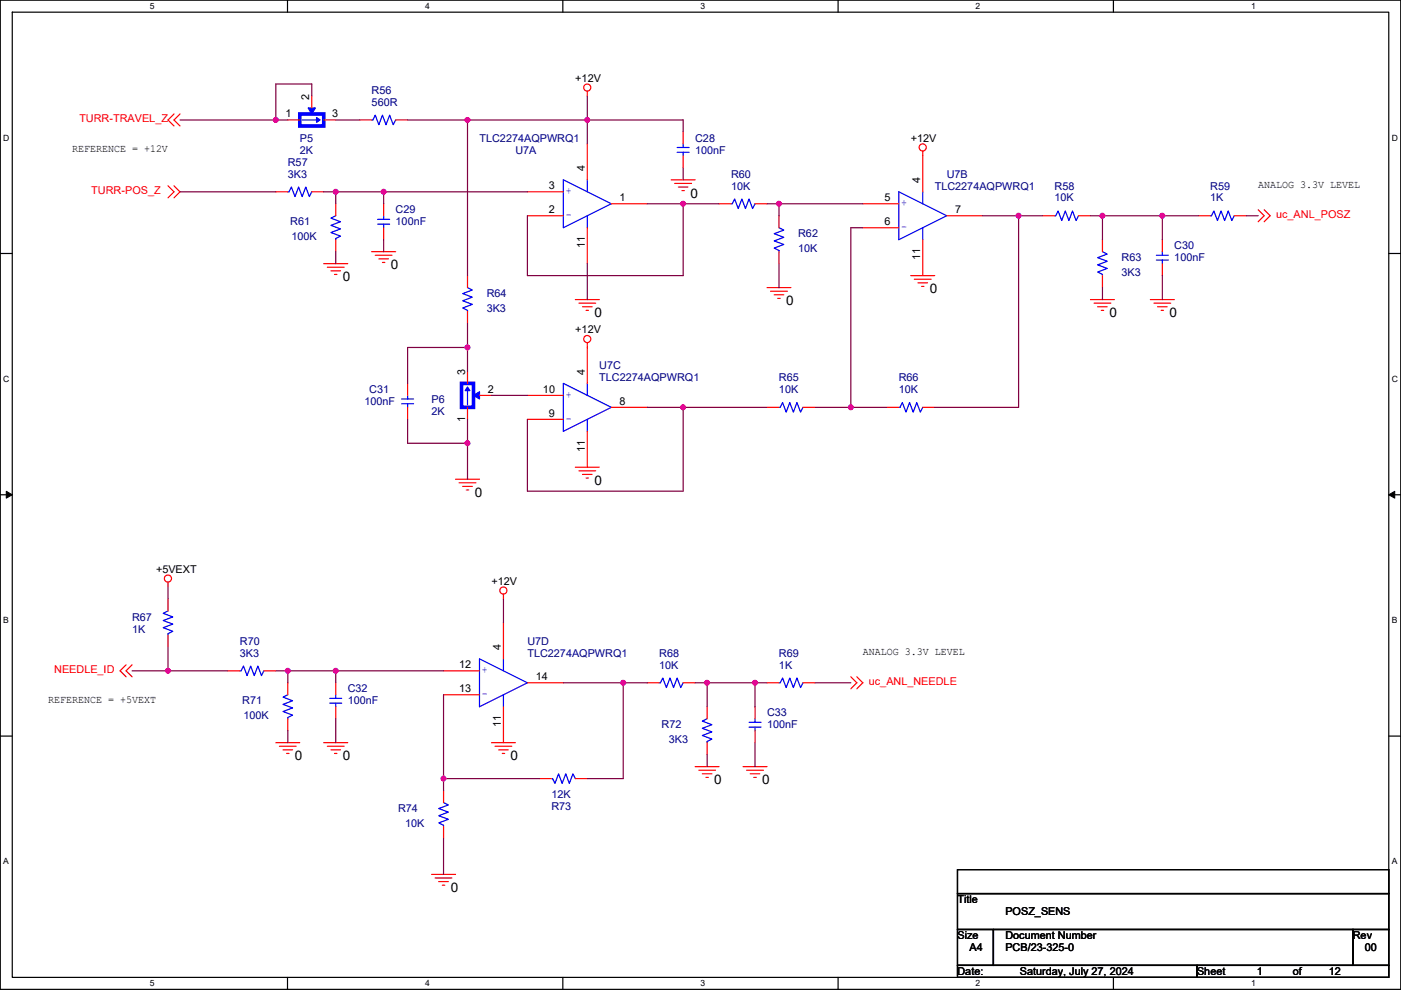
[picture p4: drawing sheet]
<svg xmlns="http://www.w3.org/2000/svg" width="297mm" height="210mm" viewBox="0 0 297 210" stroke-linecap="round" stroke-linejoin="round" font-family="sans-serif">
<path d="M.1 0h296.9v209.8h-296.9zM2.6 2.6h291.8v204.7h-291.8z" fill="none" stroke="#000" stroke-width=".25"/>
<g fill="#fff">
<path d="M31.8 .3h1v2h-1z"/>
<path d="M31.8 207.6h1v2h-1z"/>
</g>
<path d="M61 0v2.6M61 207.3v2.5" fill="none" stroke="#000" stroke-width=".25"/>
<g fill="#fff">
<path d="M90.1 .3h1v2h-1z"/>
<path d="M90.1 207.6h1v2h-1z"/>
</g>
<path d="M119.3 0v2.6M119.3 207.3v2.5" fill="none" stroke="#000" stroke-width=".25"/>
<g fill="#fff">
<path d="M148.5 .3h1v2h-1z"/>
<path d="M148.5 207.6h1v2h-1z"/>
</g>
<path d="M177.7 0v2.6M177.7 207.3v2.5" fill="none" stroke="#000" stroke-width=".25"/>
<g fill="#fff">
<path d="M206.9 .3h1v2h-1z"/>
<path d="M206.9 207.6h1v2h-1z"/>
</g>
<path d="M236.1 0v2.6M236.1 207.3v2.5" fill="none" stroke="#000" stroke-width=".25"/>
<g fill="#fff">
<path d="M265.2 .3h1v2h-1z"/>
<path d="M265.2 207.6h1v2h-1z"/>
<path d="M.7 28.2h1.3v2h-1.3z"/>
<path d="M295.1 28.2h1.3v2h-1.3z"/>
<path d="M.7 79.4h1.3v2h-1.3z"/>
<path d="M295.1 79.4h1.3v2h-1.3z"/>
</g>
<path d="M.1 53.8h2.5M294.4 53.8h2.6" fill="none" stroke="#000" stroke-width=".25"/>
<g fill="#fff">
<path d="M.7 130.5h1.2v2.1h-1.2z"/>
<path d="M295.1 130.5h1.2v2.1h-1.2z"/>
</g>
<path d="M.1 104.9h2.5M294.4 104.9h2.6" fill="none" stroke="#000" stroke-width=".25"/>
<path d="M1.3 104.2l1.3 .7-1.3 .8zM294.4 104.9l1.3-.7v1.5z" fill="#000" stroke="#000" stroke-width=".21"/>
<g fill="#fff">
<path d="M.7 181.7h1.2v2h-1.2z"/>
<path d="M295.1 181.7h1.2v2h-1.2z"/>
</g>
<path d="M.1 156.1h2.5M294.4 156.1h2.6M203 184.4h91.4v5.1h-91.4zM203 189.5h91.4v7.6h-91.4zM203 197.1h7.6v7.7h-7.6zM210.6 197.1h76.2v7.7h-76.2zM286.8 197.1h7.6v7.7h-7.6zM203 204.8h50.8v2.5h-50.8zM253.8 204.8h40.6v2.5h-40.6z" fill="none" stroke="#000" stroke-width=".25"/>
<g fill="none" stroke="#f00" stroke-width=".25">
<path d="M124.5 19.3v1.1M35.6 39.4l1.3 1.3-1.3 1.3M36.9 39.4l1.3 1.3-1.3 1.3M36.9 24.2l-1.3 1.2 1.3 1.3M38.2 24.2l-1.3 1.2 1.3 1.3M61 25.4h2.6M66.1 20.4v2.5M68.6 25.4h2.6M76.3 25.4h2.5M83.9 25.4h2.5M124.5 30.5v7.6M142.3 38.1h5.1"/>
<path d="M143.1 38.9h3.5M143.8 39.7h2.1M144.8 28v2.5M144.8 33.1v2.5M195.6 32v8.7M58.5 40.7h2.5M66.1 40.7h2.5M68.6 55.9h5.1M69.4 56.7h3.6M70.2 57.4h2M70.9 58.2h.5M71.2 43.2v2.6"/>
<path d="M71.2 50.8v2.6M78.8 53.4h5.1M79.6 54.1h3.5M80.3 54.9h2.1M81.1 55.7h.5M81.3 43.2v2.6M81.3 48.3v2.5M99.1 58.5v2.5M111.8 40.7h7.6M111.8 45.8h7.6M124.5 48.3v7.6M129.6 43.2h7.6"/>
<path d="M144.6 40.4h.5M152.5 43.2h2.5M160.1 43.2h2.5M165.2 45.8v2.5M165.2 53.4v2.5M182.9 43.2h7.7M182.9 48.3h7.7M193.1 58.5h5.1M193.9 59.2h3.5M194.6 60h2.1M195.6 50.8v7.7M200.7 45.8h7.6"/>
<path d="M221 45.8h2.6M228.7 45.8h2.5M233.7 50.8v2.6M233.7 58.5v2.5M246.4 50.8v2.6M246.4 55.9v2.6M254.1 45.8h2.5M261.7 45.8h2.5M266.8 44.5l1.2 1.3-1.2 1.2M268 44.5l1.3 1.3-1.3 1.2M99.1 78.8v2.5M99.1 66.1v2.5"/>
<path d="M122 63.5h5.1M122.7 64.3h3.6M123.5 65.1h2M124.3 65.8h.5M124.5 72.7v8.6M162.6 61h5.1M163.4 61.8h3.5M164.1 62.5h2.1M164.9 63.3h.5M195.4 60.7h.5M231.2 63.5h5.1M232 64.3h3.5"/>
<path d="M232.7 65.1h2.1M233.5 65.8h.5M243.9 63.5h5.1M244.7 64.3h3.5M245.4 65.1h2.1M246.2 65.8h.5M86.4 81.3v2.6M86.4 86.4v2.5M99.1 86.4v2.5M101.7 83.9h2.5M111.8 83.9h7.6M111.8 88.9h7.6"/>
<path d="M122 99.1h5.1M122.7 99.9h3.6M124.5 91.5v7.6M129.6 86.4h7.6M162.6 86.4h2.6M170.2 86.4h2.6M188 86.4h2.6M195.6 86.4h2.6M96.6 101.6h5.1M97.3 102.4h3.6M98.1 103.2h2M98.9 103.9h.5"/>
<path d="M123.5 100.6h2M124.3 101.4h.5M35.6 123.5v1M35.6 127v2.6M35.6 134.7v2.5M106.7 126v1M106.7 132.1v7.6M26.7 141l-1.2 1.3 1.2 1.3M28 141l-1.3 1.3 1.3 1.3M48.3 142.3h2.6M55.9 142.3h2.6M58.5 157.5h5.1"/>
<path d="M59.2 158.3h3.6M60 159h2M60.8 159.8h.5M61 144.8v2.6M61 152.4v2.6M68.6 157.5h5.1M69.4 158.3h3.6M70.2 159h2M70.9 159.8h.5M71.2 144.8v2.6M71.2 149.9v2.5M94 142.3h7.7"/>
<path d="M94 147.4h7.7M104.2 157.5h5.1M105 158.3h3.5M105.7 159h2.1M106.5 159.8h.5M106.7 149.9v7.6M111.8 144.8h7.6M137.2 144.8h2.6M144.8 144.8h2.6M149.9 149.9v2.5M149.9 157.5v2.6M160.1 149.9v2.5"/>
<path d="M160.1 155v2.5M162.6 144.8h2.6M170.2 144.8h2.6M180.4 143.6l1.3 1.2-1.3 1.3M181.7 143.6l1.2 1.2-1.2 1.3M94 167.7v2.5M94 175.3v2.5M114.4 165.1h2.5M122 165.1h2.5M147.4 162.6h5.1M148.1 163.4h3.6M148.9 164.1h2"/>
<path d="M149.7 164.9h.5M157.5 162.6h5.1M158.3 163.4h3.6M159.1 164.1h2M159.8 164.9h.5M91.5 185.5h5.1M92.3 186.2h3.5M93 187h2.1M93.8 187.7h.5"/>
<circle cx="124.5" cy="18.6" r=".76"/>
<circle cx="195.6" cy="31.3" r=".76"/>
<circle cx="124.5" cy="71.9" r=".76"/>
<circle cx="35.6" cy="122.7" r=".76"/>
<circle cx="106.7" cy="125.3" r=".76"/>
</g>
<g fill="none" stroke="#00f" stroke-width=".25">
<path d="M64.1 25.4h3.3M78.8 25.4h.3l.5-1 .7 2.1 .8-2.1 .7 2.1 .8-2.1 .8 2.1 .5-1.1M119.4 38.1l10.2 5.1-10.2 5.1zM124.5 38.1v2.6M143.6 31.3h2.5M143.6 32.3h2.5M144.8 32.3v.8M144.8 30.5v.8M61 40.7h.3l.5-1 .7 2 .8-2 .8 2 .7-2 .8 2 .5-1M71.2 45.8l-1 .5 2 .7-2 .8 2 .8-2 .7 2 .8-1 .5v.2M80.1 46.5h2.5M80.1 47.5h2.5"/>
<path d="M81.3 47.5v.8M81.3 45.8v.7M124.5 45.8v2.5M155 43.2h.3l.5-1 .7 2 .8-2 .7 2 .8-2 .8 2 .5-1M165.2 48.3l1 .5-2.1 .8 2.1 .7-2.1 .8 2.1 .8-2.1 .7 1.1 .5v.3M190.6 40.7l10.1 5.1-10.1 5zM195.6 40.7v2.5M195.6 48.3v2.5M223.6 45.8h.2l.5-1.1 .8 2.1 .8-2.1 .7 2.1 .8-2.1 .8 2.1 .5-1M233.7 53.4l1.1 .5-2.1 .8 2.1 .7-2.1 .8 2.1 .7-2.1 .8 1 .5v.3M245.2 54.1h2.5M245.2 55.2h2.5"/>
<path d="M246.4 55.2v.7M246.4 53.4v.7M256.6 45.8h.3l.5-1.1 .7 2.1 .8-2.1 .7 2.1 .8-2.1 .8 2.1 .5-1M99.1 61l1 .5-2 .8 2 .7-2 .8 2 .8-2 .7 1 .5v.3M85.2 84.6h2.5M85.2 85.6h2.5M86.4 85.6v.8M86.4 83.9v.7M99.1 82.6v3.3M119.4 81.3l10.2 5.1-10.2 5.1zM124.5 81.3v2.6M124.5 88.9v2.6"/>
<path d="M165.2 86.4h.2l.5-1 .8 2 .7-2 .8 2 .8-2 .7 2 .5-1M190.6 86.4h.2l.5-1 .8 2 .7-2 .8 2 .8-2 .7 2 .5-1M35.6 129.6l-1 .5 2 .8-2 .7 2 .8-2 .7 2 .8-1 .5v.3M101.7 139.7l10.1 5.1-10.1 5.1zM106.7 139.7v2.6M50.9 142.3h.2l.5-1 .8 2 .7-2 .8 2 .8-2 .7 2 .5-1M61 147.4l-1 .5 2 .7-2 .8 2 .8-2 .7 2 .8-1 .5v.2M69.9 148.1h2.6M69.9 149.1h2.6M71.2 149.1v.8M71.2 147.4v.7M106.7 147.4v2.5"/>
<path d="M139.8 144.8h.2l.5-1 .8 2 .7-2 .8 2 .8-2 .7 2 .5-1M149.9 152.4l-1 .6 2 .7-2 .8 2 .7-2 .8 2 .8-1 .5v.2M158.8 153.2h2.6M158.8 154.2h2.6M160.1 154.2v.8M160.1 152.4v.8M165.2 144.8h.2l.5-1 .8 2 .7-2 .8 2 .8-2 .7 2 .5-1M94 170.2l1.1 .5-2.1 .8 2.1 .8-2.1 .7 2.1 .8-2.1 .7 1 .5v.3M116.9 165.1h.3l.5 1.1 .7-2.1 .8 2.1 .7-2.1 .8 2.1 .8-2.1 .5 1"/>
</g>
<path d="M63.6 24.2h5v2.5h-5zM97.9 81.3h2.5v5.1h-2.5z" fill="none" stroke="#00f" stroke-width=".76"/>
<g fill="#00f" stroke="#00f" stroke-width=".25">
<path d="M100.4 83.9l1.3-.8v1.5z" fill-rule="evenodd"/>
<path d="M99.1 82.1l.5 .7h-1z" fill-rule="evenodd"/>
<path d="M65.3 22.9h1.6l-.8 1.3z" fill-rule="evenodd"/>
<path d="M67.1 24.9l.8 .5-.8 .6z" fill-rule="evenodd"/>
</g>
<g fill="none" stroke="#800040" stroke-width=".25">
<path d="M38.2 25.4h20.3M58.5 25.4h2.5M66.1 20.4v-2.6h-7.6v7.6M71.2 25.4h5.1M86.4 25.4h12.7M99.1 25.4v33.1M99.1 25.4h25.4M124.5 20.4v5M124.5 25.4v5.1M124.5 25.4h20.3v2.6M144.8 35.6v2.5M38.2 40.7h20.3"/>
<path d="M68.6 40.7h2.6M71.2 40.7h10.1M71.2 40.7v2.5M71.2 53.4v2.5M81.3 40.7v2.5M81.3 50.8v2.6M81.3 40.7h30.5M124.5 55.9v7.6M137.2 43.2h7.6M144.8 43.2v15.3h-33v-12.7M144.8 43.2h7.7M162.6 43.2h2.6"/>
<path d="M165.2 43.2v2.6M165.2 55.9v5.1M165.2 43.2h17.7M182.9 48.3h-2.5v38.1M208.3 45.8h7.7M216 45.8v40.6h-17.8M216 45.8h5M231.2 45.8h2.5M233.7 45.8v5M233.7 45.8h12.7M246.4 58.5v5M246.4 45.8h7.7"/>
<path d="M246.4 45.8v5M264.2 45.8h2.6M99.1 73.7h-12.7v7.6M99.1 73.7v5.1M99.1 68.6v5.1M233.7 61v2.5M86.4 88.9v5.1h12.7M99.1 88.9v5.1M99.1 94v7.6M104.2 83.9h7.6M137.2 86.4h7.6M144.8 86.4h17.8"/>
<path d="M144.8 86.4v17.8h-33v-15.3M172.8 86.4h7.6M180.4 86.4h7.6M35.6 124.5v2.5M35.6 137.2v5.1M106.7 127v5.1M28 142.3h7.6M35.6 142.3h12.7M58.5 142.3h2.5M61 142.3v2.5M61 155v2.5M61 142.3h10.2"/>
<path d="M71.2 142.3h22.8M71.2 142.3v2.5M71.2 152.4v5.1M94 147.4v17.7M119.4 144.8h12.7M132.1 144.8v20.3h-7.6M132.1 144.8h5.1M147.4 144.8h2.5M149.9 144.8h10.2M149.9 144.8v5.1M160.1 144.8v5.1M160.1 157.5v5.1"/>
<path d="M160.1 144.8h2.5M172.8 144.8h7.6M94 165.1v2.6M94 177.8v7.7M94 165.1h20.4M149.9 160.1v2.5"/>
</g>
<g fill="#f0f" stroke="#f0f" stroke-width=".25">
<circle cx="58.5" cy="25.4" r=".5"/>
<circle cx="124.5" cy="25.4" r=".5"/>
<circle cx="99.1" cy="25.4" r=".5"/>
<circle cx="71.2" cy="40.7" r=".5"/>
<circle cx="81.3" cy="40.7" r=".5"/>
<circle cx="144.8" cy="43.2" r=".5"/>
<circle cx="165.1" cy="43.2" r=".5"/>
<circle cx="215.9" cy="45.7" r=".5"/>
<circle cx="233.7" cy="45.7" r=".5"/>
<circle cx="180.4" cy="86.4" r=".5"/>
<circle cx="99.1" cy="73.7" r=".5"/>
<circle cx="144.8" cy="86.4" r=".5"/>
<circle cx="99.1" cy="94" r=".5"/>
<circle cx="71.2" cy="142.3" r=".5"/>
<circle cx="35.6" cy="142.3" r=".5"/>
<circle cx="61" cy="142.3" r=".5"/>
<circle cx="160.1" cy="144.8" r=".5"/>
<circle cx="149.9" cy="144.8" r=".5"/>
<circle cx="246.4" cy="45.7" r=".5"/>
<circle cx="132.1" cy="144.8" r=".5"/>
<circle cx="94" cy="165.1" r=".5"/>
</g>
<g font-size="2.8">
<text x="146.4" y="41.9">0</text>
<text x="72.7" y="59.7">0</text>
<text x="82.9" y="57.1">0</text>
<text x="166.7" y="64.8">0</text>
<text x="197.2" y="62.2">0</text>
<text x="126" y="67.3">0</text>
<text x="235.3" y="67.3">0</text>
<text x="248" y="67.3">0</text>
<text x="100.6" y="105.4">0</text>
<text x="126" y="102.9">0</text>
<text x="62.5" y="161.3">0</text>
<text x="72.7" y="161.3">0</text>
<text x="108.3" y="161.3">0</text>
<text x="151.4" y="166.4">0</text>
<text x="161.6" y="166.4">0</text>
<text x="95.6" y="189.2">0</text>
</g>
<g font-size="2.3">
<text x="122" y="17.3">+12V</text>
<text x="65.6" y="21.1" transform="rotate(-90 65.6 21.1)">2</text>
<text x="60.5" y="24.9">1</text>
<text x="70.4" y="24.9">3</text>
<text x="15.3" y="32.3">REFERENCE = +12V</text>
<text x="193.1" y="30">+12V</text>
<text x="116.4" y="40.2">3</text>
<text x="124" y="36.4" transform="rotate(-90 124 36.4)">4</text>
<text x="195.1" y="38.9" transform="rotate(-90 195.1 38.9)">4</text>
<text x="266.8" y="40">ANALOG 3.3V LEVEL</text>
<text x="116.4" y="45.2">2</text>
<text x="131.4" y="42.7">1</text>
<text x="187.5" y="42.7">5</text>
<text x="187.5" y="47.8">6</text>
<text x="202.5" y="45.2">7</text>
<text x="124" y="52.7" transform="rotate(-90 124 52.7)">11</text>
<text x="195.1" y="55.2" transform="rotate(-90 195.1 55.2)">11</text>
<text x="122" y="70.7">+12V</text>
<text x="98.6" y="79.5" transform="rotate(-90 98.6 79.5)">3</text>
<text x="103.4" y="83.3">2</text>
<text x="115.1" y="83.3">10</text>
<text x="124" y="79.5" transform="rotate(-90 124 79.5)">4</text>
<text x="98.6" y="89.5" transform="rotate(-90 98.6 89.5)">1</text>
<text x="116.4" y="88.4">9</text>
<text x="131.4" y="85.9">8</text>
<text x="124" y="95.8" transform="rotate(-90 124 95.8)">11</text>
<text x="33.1" y="121.5">+5VEXT</text>
<text x="104.2" y="124">+12V</text>
<text x="106.2" y="138" transform="rotate(-90 106.2 138)">4</text>
<text x="97.3" y="141.8">12</text>
<text x="182.9" y="139">ANALOG 3.3V LEVEL</text>
<text x="10.2" y="149.2">REFERENCE = +5VEXT</text>
<text x="97.3" y="146.8">13</text>
<text x="113.6" y="144.3">14</text>
<text x="106.2" y="154.3" transform="rotate(-90 106.2 154.3)">11</text>
<text x="203" y="191.6">Title</text>
<text x="213.2" y="194.1">POSZ_SENS</text>
<text x="203" y="199.2">Size</text>
<text x="205.5" y="201.7">A4</text>
<text x="213.2" y="199.2">Document Number</text>
<text x="213.2" y="201.7">PCB/23-325-0</text>
<text x="286.8" y="199.2">Rev</text>
<text x="289.4" y="201.7">00</text>
<text x="203" y="206.8">Date:</text>
<text x="216.2" y="206.8">Saturday, July 27, 2024</text>
<text x="253.8" y="206.8">Sheet</text>
<text x="266.5" y="206.8">1</text>
<text x="274.1" y="206.8">of</text>
<text x="281.7" y="206.8">12</text>
</g>
<g font-size="2.3" fill="#000080">
<text x="78.8" y="19.9">R56</text>
<text x="78.8" y="22.4">560R</text>
<text x="61" y="35.1">R57</text>
<text x="63.6" y="30">P5</text>
<text x="63.6" y="32.6">2K</text>
<text x="101.7" y="30">TLC2274AQPWRQ1</text>
<text x="109.3" y="32.6">U7A</text>
<text x="147.4" y="30">C28</text>
<text x="147.4" y="32.6">100nF</text>
<text x="61" y="37.7">3K3</text>
<text x="155" y="37.7">R60</text>
<text x="155" y="40.2">10K</text>
<text x="198.2" y="40.2">TLC2274AQPWRQ1</text>
<text x="200.7" y="37.7">U7B</text>
<text x="223.6" y="40.2">R58</text>
<text x="256.6" y="40.2">R59</text>
<text x="61.5" y="47.8">R61</text>
<text x="83.9" y="45.3">C29</text>
<text x="83.9" y="47.8">100nF</text>
<text x="223.6" y="42.7">10K</text>
<text x="256.6" y="42.7">1K</text>
<text x="61.8" y="50.9">100K</text>
<text x="169.2" y="50.4">R62</text>
<text x="169.2" y="53.4">10K</text>
<text x="249" y="52.9">C30</text>
<text x="237.8" y="55.4">R63</text>
<text x="237.8" y="58.5">3K3</text>
<text x="249" y="55.4">100nF</text>
<text x="103.2" y="63.1">R64</text>
<text x="103.2" y="66.1">3K3</text>
<text x="78.3" y="83.4">C31</text>
<text x="127.1" y="78.3">U7C</text>
<text x="127.1" y="80.8">TLC2274AQPWRQ1</text>
<text x="165.2" y="80.8">R65</text>
<text x="165.2" y="83.4">10K</text>
<text x="190.6" y="80.8">R66</text>
<text x="190.6" y="83.4">10K</text>
<text x="77.3" y="85.9">100nF</text>
<text x="91.5" y="85.4">P6</text>
<text x="91.5" y="87.9">2K</text>
<text x="28" y="131.6">R67</text>
<text x="28" y="134.2">1K</text>
<text x="50.9" y="136.7">R70</text>
<text x="111.8" y="136.7">U7D</text>
<text x="50.9" y="139.3">3K3</text>
<text x="111.8" y="139.3">TLC2274AQPWRQ1</text>
<text x="139.8" y="139.3">R68</text>
<text x="139.8" y="141.8">10K</text>
<text x="165.2" y="139.3">R69</text>
<text x="165.2" y="141.8">1K</text>
<text x="51.4" y="149.4">R71</text>
<text x="73.7" y="146.9">C32</text>
<text x="73.7" y="149.4">100nF</text>
<text x="51.6" y="152.5">100K</text>
<text x="140.3" y="154.5">R72</text>
<text x="162.6" y="152">C33</text>
<text x="162.6" y="154.5">100nF</text>
<text x="141.8" y="157.5">3K3</text>
<text x="84.4" y="172.3">R74</text>
<text x="116.9" y="171.8">R73</text>
<text x="116.9" y="169.2">12K</text>
<text x="85.9" y="175.3">10K</text>
</g>
<g font-size="2.3" fill="#f00">
<text x="16.8" y="26">TURR-TRAVEL_Z</text>
<text x="19.4" y="41.2">TURR-POS_Z</text>
<text x="270.6" y="46.3">uc_ANL_POSZ</text>
<text x="11.5" y="142.8">NEEDLE_ID</text>
<text x="184.2" y="145.4">uc_ANL_NEEDLE</text>
</g>
<g font-size="2.3" fill="#00f">
<text x="119.9" y="41.2">+</text>
<text x="119.9" y="46.3">-</text>
<text x="191.1" y="43.8">+</text>
<text x="191.1" y="48.9">-</text>
<text x="119.9" y="89.5">-</text>
<text x="119.9" y="84.4">+</text>
<text x="102.2" y="142.8">+</text>
<text x="102.2" y="147.9">-</text>
</g>
<g font-size="1.8">
<text x="31.8" y="1.9">5</text>
<text x="90.1" y="1.9">4</text>
<text x="148.5" y="1.9">3</text>
<text x="206.9" y="1.9">2</text>
<text x="265.2" y="1.9">1</text>
<text x=".7" y="29.8">D</text>
<text x="295.1" y="29.8">D</text>
<text x=".7" y="81">C</text>
<text x="295.1" y="81">C</text>
<text x=".7" y="132.2">B</text>
<text x="295.1" y="132.2">B</text>
<text x=".7" y="183.3">A</text>
<text x="295.1" y="183.3">A</text>
<text x="31.8" y="209.2">5</text>
<text x="90.1" y="209.2">4</text>
<text x="148.5" y="209.2">3</text>
<text x="206.9" y="209.2">2</text>
<text x="265.2" y="209.2">1</text>
</g>
</svg>
